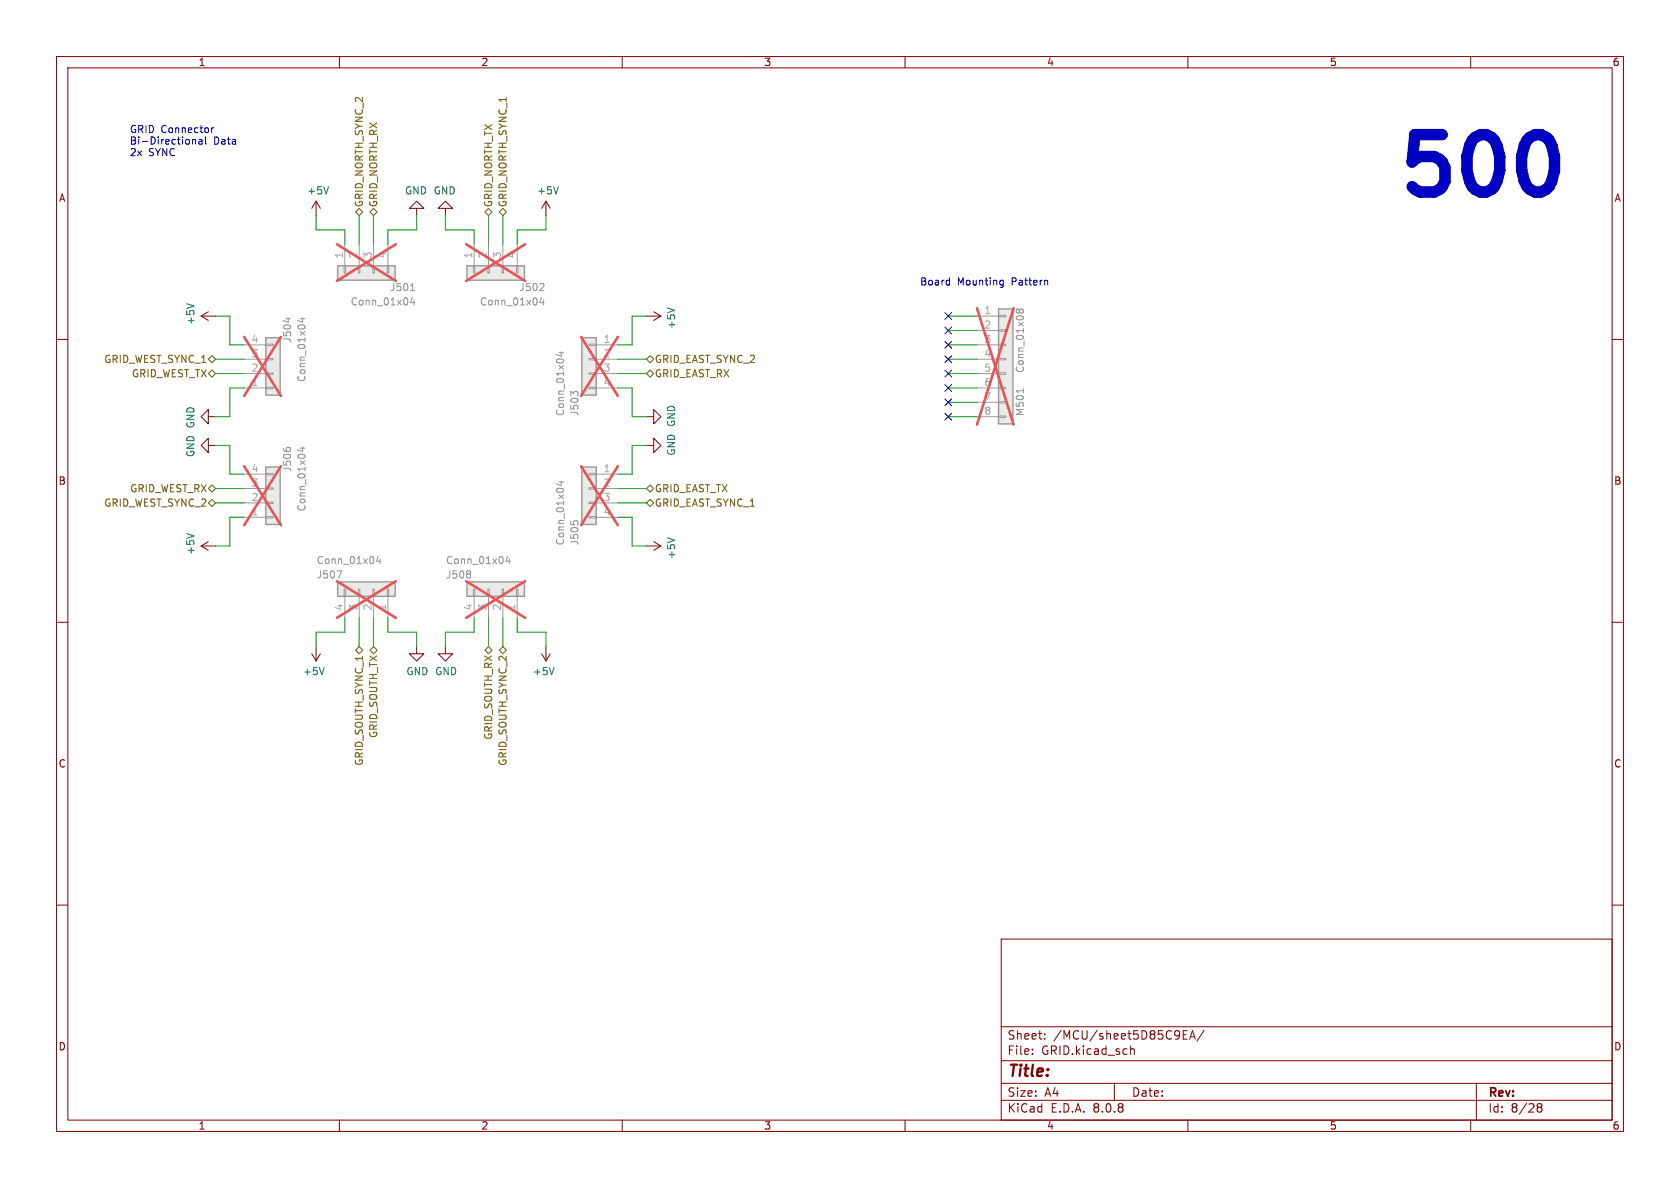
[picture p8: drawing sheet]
<svg xmlns="http://www.w3.org/2000/svg" width="297mm" height="210mm" viewBox="0 0 297 210" stroke-linecap="round" stroke-linejoin="round" font-family="sans-serif">
<g fill="none" stroke="#840000" stroke-width=".18">
<path d="M10 10h277v190h-277zM12 12h273v186h-273zM60 10v2M110 10v2M160 10v2M210 10v2M260 10v2M10 60h2M285 60h2M10 110h2M285 110h2M10 160h2"/>
<path d="M177 166h108v32h-108zM285 160h2M60 198v2M110 198v2M160 198v2M177 194.5h108M177 191.5h108M177 187.5h108M177 181.5h108M182.5 186.3v.1M182.5 185.5v.1M184.7 183.6v.1"/>
<path d="M184.7 182.8v.1M197 191.5v3M199.9 184.9v1.5M199.9 185.5l.2-.1 .4 .1v.9M209.2 182.9h.5M209.9 182.2h-.7v1.5h.7M210 198v2M210.3 183.7l.5-1.5 .5 1.5M210.5 183.3h.7M212.9 182.1l-1.3 2M260 198v2M261 191.5v6.5"/>
<path d="M271.7 195.5l.3 .2M271.7 195.4l.3-.3 .5 .1 .1 .3-.3 .2M272 195.7h.3M272 195.7l-.3 .3M272.3 195.7l.3 .3-.1 .5-.5 .1-.3-.3"/>
</g>
<path d="M176.5 54.6h2.6v20.3h-2.6z" fill="#ebeae8"/>
<g fill="none" stroke="#9c9b98" stroke-width=".18">
<path d="M172.7 55.9h3.8M172.7 58.4h3.8M176.5 58.3h1.3v.2h-1.3zM176.5 55.8h1.3v.2h-1.3zM172.7 61h3.8M172.7 63.5h3.8M172.7 66h3.8M172.7 68.6h3.8M172.7 71.1h3.8M172.7 73.7h3.8M176.5 73.5h1.3v.3h-1.3zM176.5 71h1.3v.2h-1.3z"/>
<path d="M176.5 68.5h1.3v.2h-1.3zM176.5 65.9h1.3v.3h-1.3zM176.5 63.4h1.3v.2h-1.3zM176.5 60.8h1.3v.3h-1.3z"/>
</g>
<path d="M176.5 54.6h2.6v20.3h-2.6z" fill="none" stroke="#9c9b98" stroke-width=".25"/>
<path d="M180.2 54.9l.2-.3 .4 .1 .1 .2v.3l-.2 .1h-.4l-.1-.2M180.2 54.9l-.2-.3-.4 .3v.2l.3 .2 .3-.2M180.2 54.9v.2M180.9 68.7v.7" fill="none" stroke="#939391" stroke-width=".18"/>
<path d="M172.7 54.5l6.5 20.6M179.2 54.5l-6.5 20.6" fill="none" stroke="#e75356" stroke-width=".46"/>
<path d="M55.9 35.6l-.8 1.2M55.9 35.6v2.5M55.9 35.6l.7 1.2M73.7 36.8h1.2l-1.2-1.2-1.3 1.2h1.3v1.3M78.7 36.8h1.3l-1.3-1.2-1.2 1.2h1.2v1.3M36.8 73.7v-1.3l-1.2 1.3 1.2 1.2v-1.2h1.3M73.7 114.3v1.3h1.2l-1.2 1.2-1.3-1.2h1.3M78.7 114.3v1.3h1.3l-1.3 1.2-1.2-1.2h1.2" fill="none" stroke="#840000" stroke-width=".18"/>
<path d="M58.1 33l-.4 1.3" fill="none" stroke="#006464" stroke-width=".18"/>
<path d="M82.5 102.9h10.2v2.5h-10.2z" fill="#ebeae8"/>
<path d="M83.7 104.1h.2v1.3h-.2zM83.8 105.4v3.8M86.2 104.1h.3v1.3h-.3zM86.4 105.4v3.8M88.8 104.1h.2v1.3h-.2zM88.9 105.4v3.8M91.3 104.1h.3v1.3h-.3zM91.4 105.4v3.8" fill="none" stroke="#9c9b98" stroke-width=".18"/>
<path d="M82.5 102.9h10.2v2.5h-10.2z" fill="none" stroke="#9c9b98" stroke-width=".25"/>
<path d="M89.7 98.3l-.3 .9h.8M90 98.8v.8M83.1 101l.1 .2-.1 .2M83.1 101.5l.1 .2-.1 .4" fill="none" stroke="#939391" stroke-width=".18"/>
<path d="M82.4 102.7l10.4 6.5M92.8 102.7l-10.4 6.5" fill="none" stroke="#e75356" stroke-width=".46"/>
<path d="M47 59.7h2.5v10.2h-2.5z" fill="#ebeae8"/>
<path d="M43.2 68.6h3.8M43.2 66h3.8M43.2 63.5h3.8M43.2 61h3.8M47 60.8h1.3v.3h-1.3zM47 63.4h1.3v.2h-1.3zM47 65.9h1.3v.3h-1.3zM47 68.5h1.3v.2h-1.3z" fill="none" stroke="#9c9b98" stroke-width=".18"/>
<path d="M47 59.7h2.5v10.2h-2.5z" fill="none" stroke="#9c9b98" stroke-width=".25"/>
<path d="M51 56.2v.8M53.1 56.4h.8M53.5 56.2v.8l-.9-.3" fill="none" stroke="#939391" stroke-width=".18"/>
<path d="M43.2 59.6l6.5 10.4M49.7 59.6l-6.5 10.4" fill="none" stroke="#e75356" stroke-width=".46"/>
<path d="M55.1 115.6l.8 1.2M55.9 114.3v2.5M56.6 115.6l-.7 1.2" fill="none" stroke="#840000" stroke-width=".18"/>
<path d="M57.3 118l-.4 1.3" fill="none" stroke="#006464" stroke-width=".18"/>
<path d="M59.7 102.9h10.1v2.5h-10.1z" fill="#ebeae8"/>
<path d="M60.8 104.1h.3v1.3h-.3zM61 105.4v3.8M63.4 104.1h.2v1.3h-.2zM63.5 105.4v3.8M65.9 104.1h.3v1.3h-.3zM66 105.4v3.8M68.5 104.1h.2v1.3h-.2zM68.6 105.4v3.8" fill="none" stroke="#9c9b98" stroke-width=".18"/>
<path d="M59.7 102.9h10.1v2.5h-10.1z" fill="none" stroke="#9c9b98" stroke-width=".25"/>
<path d="M66.9 98.3l-.3 .9h.8M67.2 98.8v.8M59.6 100.9h.8l-.5 1.3" fill="none" stroke="#939391" stroke-width=".18"/>
<path d="M59.6 102.7l10.4 6.5M70 102.7l-10.4 6.5" fill="none" stroke="#e75356" stroke-width=".46"/>
<path d="M47 82.6h2.5v10.1h-2.5z" fill="#ebeae8"/>
<path d="M43.2 91.4h3.8M43.2 88.9h3.8M43.2 86.4h3.8M43.2 83.8h3.8M47 83.7h1.3v.2h-1.3zM47 86.2h1.3v.3h-1.3zM47 88.8h1.3v.2h-1.3zM47 91.3h1.3v.3h-1.3z" fill="none" stroke="#9c9b98" stroke-width=".18"/>
<path d="M47 82.6h2.5v10.1h-2.5z" fill="none" stroke="#9c9b98" stroke-width=".25"/>
<path d="M50.7 79.2l.1-.1 .5 .1M53.1 79.2h.8M53.5 79v.8l-.9-.3" fill="none" stroke="#939391" stroke-width=".18"/>
<path d="M43.2 82.4l6.5 10.4M49.7 82.4l-6.5 10.4" fill="none" stroke="#e75356" stroke-width=".46"/>
<path d="M114.3 55.9h2.5M115.6 55.1l1.2 .8M116.8 55.9l-1.2 .7M114.3 96.5h2.5M115.6 95.8l1.2 .7M116.8 96.5l-1.2 .8" fill="none" stroke="#840000" stroke-width=".18"/>
<path d="M118 54.4l1.3 .5M118 95.1l1.3 .4" fill="none" stroke="#006464" stroke-width=".18"/>
<path d="M102.9 82.6h2.5v10.1h-2.5z" fill="#ebeae8"/>
<path d="M104.1 91.3h1.3v.3h-1.3zM104.1 88.8h1.3v.2h-1.3zM104.1 86.2h1.3v.3h-1.3zM104.1 83.7h1.3v.2h-1.3zM105.4 83.8h3.8M105.4 86.4h3.8M105.4 88.9h3.8M105.4 91.4h3.8" fill="none" stroke="#9c9b98" stroke-width=".18"/>
<path d="M102.9 82.6h2.5v10.1h-2.5z" fill="none" stroke="#9c9b98" stroke-width=".25"/>
<path d="M98.8 85.2h.8M99.2 85v.8l-.9-.3M100.9 92.1v.6M101.5 92.2l.1-.1 .5 .1" fill="none" stroke="#939391" stroke-width=".18"/>
<path d="M102.7 82.4l6.5 10.4M109.2 82.4l-6.5 10.4" fill="none" stroke="#e75356" stroke-width=".46"/>
<path d="M96.5 35.6l-.7 1.2M96.5 35.6v2.5M96.5 35.6l.8 1.2M114.3 78.7h1.3v-1.2l1.2 1.2-1.2 1.3v-1.3M114.3 73.7h1.3v-1.3l1.2 1.3-1.2 1.2v-1.2" fill="none" stroke="#840000" stroke-width=".18"/>
<path d="M98.7 33l-.4 1.3" fill="none" stroke="#006464" stroke-width=".18"/>
<path d="M102.9 59.7h2.5v10.2h-2.5z" fill="#ebeae8"/>
<path d="M104.1 68.5h1.3v.2h-1.3zM104.1 65.9h1.3v.3h-1.3zM104.1 63.4h1.3v.2h-1.3zM104.1 60.8h1.3v.3h-1.3zM105.4 61h3.8M105.4 63.5h3.8M105.4 66h3.8M105.4 68.6h3.8" fill="none" stroke="#9c9b98" stroke-width=".18"/>
<path d="M102.9 59.7h2.5v10.2h-2.5z" fill="none" stroke="#9c9b98" stroke-width=".25"/>
<path d="M98.8 62.4h.8M99.2 62.2v.8l-.9-.3M101.4 69.6l-.5-.4v.8M101.5 69.3l.1-.1 .5 .1" fill="none" stroke="#939391" stroke-width=".18"/>
<path d="M102.7 59.6l6.5 10.4M109.2 59.6l-6.5 10.4" fill="none" stroke="#e75356" stroke-width=".46"/>
<path d="M35.6 55.9l1.2 .7M35.6 55.9h2.5M36.8 55.1l-1.2 .8M95.8 115.6l.7 1.2M96.5 114.3v2.5M97.3 115.6l-.8 1.2" fill="none" stroke="#840000" stroke-width=".18"/>
<path d="M33 53.7l1.3 .4M98 118l-.5 1.3" fill="none" stroke="#006464" stroke-width=".18"/>
<path d="M82.5 47h10.2v2.5h-10.2z" fill="#ebeae8"/>
<path d="M83.7 47h.2v1.3h-.2zM83.8 43.2v3.8M86.2 47h.3v1.3h-.3zM86.4 43.2v3.8M88.8 47h.2v1.3h-.2zM88.9 43.2v3.8M91.3 47h.3v1.3h-.3zM91.4 43.2v3.8" fill="none" stroke="#9c9b98" stroke-width=".18"/>
<path d="M82.5 47h10.2v2.5h-10.2z" fill="none" stroke="#9c9b98" stroke-width=".25"/>
<path d="M95.7 52.6l-.3 .9h.8M96 50.2l.2 .2-.1 .3-.7 .7h.8M96 53.1v.8" fill="none" stroke="#939391" stroke-width=".18"/>
<path d="M82.4 43.2l10.4 6.5M92.8 43.2l-10.4 6.5" fill="none" stroke="#e75356" stroke-width=".46"/>
<path d="M36.8 78.7v-1.2l-1.2 1.2 1.2 1.3v-1.3h1.3M35.6 96.5l1.2 .8M35.6 96.5h2.5M36.8 95.8l-1.2 .7" fill="none" stroke="#840000" stroke-width=".18"/>
<path d="M33 94.3l1.3 .4" fill="none" stroke="#006464" stroke-width=".18"/>
<path d="M59.7 47h10.1v2.5h-10.1z" fill="#ebeae8"/>
<path d="M60.8 47h.3v1.3h-.3zM61 43.2v3.8M63.4 47h.2v1.3h-.2zM63.5 43.2v3.8M65.9 47h.3v1.3h-.3zM66 43.2v3.8M68.5 47h.2v1.3h-.2zM68.6 43.2v3.8" fill="none" stroke="#9c9b98" stroke-width=".18"/>
<path d="M59.7 47h10.1v2.5h-10.1z" fill="none" stroke="#9c9b98" stroke-width=".25"/>
<path d="M72.6 51.4h.7M72.9 52.6l-.3 .9h.8M73.2 53.1v.8" fill="none" stroke="#939391" stroke-width=".18"/>
<path d="M59.6 43.2l10.4 6.5M70 43.2l-10.4 6.5" fill="none" stroke="#e75356" stroke-width=".46"/>
<g fill="none" stroke="#725600" stroke-width=".18">
<path d="M63.5 36.8l.6 .7-.6 .6-.6-.6zM66 36.8l.7 .7-.7 .6-.6-.6zM86.4 36.8l.6 .7-.6 .6-.7-.6zM88.9 36.8l.6 .7-.6 .6-.6-.6zM36.8 66l.7-.6 .6 .6-.6 .7zM37.5 62.9l.6 .6-.6 .6-.7-.6zM114.3 66l.6-.6 .7 .6-.7 .7zM114.9 62.9l.7 .6-.7 .6-.6-.6zM36.8 86.4l.7-.7 .6 .7-.6 .6zM36.8 88.9l.7-.6 .6 .6-.6 .6zM114.3 88.9l.6-.6 .7 .6-.7 .6zM114.3 86.4l.6-.7 .7 .7-.7 .6z"/>
<path d="M62.9 114.9l.6-.6 .6 .6-.6 .7zM65.4 114.9l.6-.6 .7 .6-.7 .7zM85.7 114.9l.7-.6 .6 .6-.6 .7zM88.3 114.9l.6-.6 .6 .6-.6 .7z"/>
</g>
<g fill="none" stroke="#0000c2" stroke-width=".18">
<path d="M34 24.6v.9M34 24.8l.2-.2 .3 .1 .1 .8M35.2 24.7h.5v.8M35.7 24.9l-.4 .1-.2 .2 .2 .3 .4-.1M36.3 24.2v1.1l.2 .2M37.4 22.6v.8M37.8 22.6l-.4 .2M167.7 49.5l.2 .1M167.9 49.1v1.3M167.9 50.3l-.2 .1M177 49.5l.4 .1M177.4 49.5v1.1l-.2 .1-.3 .1"/>
<path d="M177.4 50.3l-.4 .1M185 49.5l.2 .2v.7"/>
</g>
<path d="M274.3 25.7l.5 2v2.4l-.5 1.9" fill="none" stroke="#0000c2" stroke-width="2"/>
<g fill="none" stroke="#009600" stroke-width=".18">
<path d="M55.9 38.1v2.5h5.1v2.6M63.5 38.1v5.1M66 38.1v5.1M73.7 38.1v2.5h-5.1v2.6M78.7 38.1v2.5h5.1v2.6M86.4 38.1v5.1M88.9 38.1v5.1M96.5 38.1v2.5h-5.1v2.6M38.1 55.9h2.5v5.1h2.6M114.3 55.9h-2.5v5.1h-2.6M167.6 55.9h5.1M167.6 58.4h5.1"/>
<path d="M38.1 78.7h2.5v5.1h2.6M38.1 63.5h5.1M38.1 66h5.1M43.2 68.6h-2.6v5.1h-2.5M109.2 68.6h2.6v5.1h2.5M109.2 63.5h5.1M109.2 66h5.1M114.3 78.7h-2.5v5.1h-2.6M167.6 61h5.1M167.6 68.6h5.1M167.6 63.5h5.1M167.6 66h5.1"/>
<path d="M167.6 73.7h5.1M167.6 71.1h5.1M38.1 88.9h5.1M38.1 86.4h5.1M43.2 91.4h-2.6v5.1h-2.5M109.2 88.9h5.1M109.2 91.4h2.6v5.1h2.5M109.2 86.4h5.1M61 109.2v2.6h-5.1v2.5M63.5 109.2v5.1M66 109.2v5.1M68.6 109.2v2.6h5.1v2.5"/>
<path d="M83.8 109.2v2.6h-5.1v2.5M86.4 109.2v5.1M88.9 109.2v5.1M91.4 109.2v2.6h5.1v2.5"/>
</g>
<g fill="none" stroke="#000084" stroke-width=".18">
<path d="M167 57.8l1.2 1.2M167 55.3l1.2 1.2M168.2 57.8l-1.2 1.2M168.2 55.3l-1.2 1.2M167 70.5l1.2 1.2M167 62.9l1.2 1.2M167 65.4l1.2 1.2M167 60.4l1.2 1.2M167 68l1.2 1.2M167 73.1l1.2 1.2M168.2 70.5l-1.2 1.2M168.2 62.9l-1.2 1.2"/>
<path d="M168.2 65.4l-1.2 1.2M168.2 60.4l-1.2 1.2M168.2 68l-1.2 1.2M168.2 73.1l-1.2 1.2"/>
</g>
<text font-size="14.2" fill="#0000c2" x="246.4" y="35.3">500</text>
<text font-size="2.8" fill="#840000" x="178" y="190.9">Title:</text>
<g font-size="2.1" fill="#840000">
<text x="178" y="184">Sheet:</text>
<text x="186.2" y="184">/MCU/sheet5D85C9EA/</text>
<text x="178" y="186.7">File:</text>
<text x="184.1" y="186.7">GRID.kicad_sch</text>
<text x="178" y="196.9">KiCad</text>
<text x="178" y="194.1">Size:</text>
<text x="184.7" y="194.1">A4</text>
<text x="185.7" y="196.9">E.D.A.</text>
<text x="193.3" y="196.9">8.0.8</text>
<text x="200" y="194.1">Date:</text>
<text x="263" y="194.3">Rev:</text>
<text x="263" y="196.9">Id:</text>
<text x="267.1" y="196.9">8/28</text>
</g>
<g font-size="1.8" fill="#840000">
<text x="35" y="11.9">1</text>
<text x="85" y="11.9">2</text>
<text x="135" y="11.9">3</text>
<text x="185" y="11.9">4</text>
<text x="235" y="11.9">5</text>
<text x="285" y="11.9">6</text>
<text x="10.3" y="35.9">A</text>
<text x="285.3" y="35.9">A</text>
<text x="10.3" y="85.9">B</text>
<text x="285.3" y="85.9">B</text>
<text x="10.3" y="135.9">C</text>
<text x="285.3" y="135.9">C</text>
<text x="10.3" y="185.9">D</text>
<text x="285.3" y="185.9">D</text>
<text x="35" y="199.9">1</text>
<text x="85" y="199.9">2</text>
<text x="135" y="199.9">3</text>
<text x="185" y="199.9">4</text>
<text x="235" y="199.9">5</text>
<text x="285" y="199.9">6</text>
</g>
<g font-size="1.8" fill="#0000c2">
<text x="22.9" y="23.6">GRID Connector</text>
<text x="22.9" y="25.6">Bi-Directional</text>
<text x="22.9" y="27.7">2x</text>
<text x="26.3" y="27.7">SYNC</text>
<text x="37.8" y="25.6">Data</text>
<text x="162.6" y="50.6">Board</text>
<text x="169.2" y="50.6">Mounting</text>
<text x="178.9" y="50.6">Pattern</text>
</g>
<g font-size="1.8" fill="#006464">
<text x="54.2" y="34.6">+5V</text>
<text x="71.5" y="34.6">GND GND</text>
<text x="94.9" y="34.6">+5V</text>
<text x="34.6" y="57.5" transform="rotate(-90 34.6 57.5)">+5V</text>
<text x="119.6" y="58.3" transform="rotate(-90 119.6 58.3)">+5V</text>
<text x="34.6" y="80.9" transform="rotate(-90 34.6 80.9)">GND GND</text>
<text x="119.6" y="80.6" transform="rotate(-90 119.6 80.6)">GND GND</text>
<text x="34.6" y="98.2" transform="rotate(-90 34.6 98.2)">+5V</text>
<text x="119.6" y="98.9" transform="rotate(-90 119.6 98.9)">+5V</text>
<text x="53.5" y="119.6">+5V</text>
<text x="71.8" y="119.6">GND GND</text>
<text x="94.1" y="119.6">+5V</text>
</g>
<g font-size="1.8" fill="#725600">
<text x="64.4" y="36.7" transform="rotate(-90 64.4 36.7)">GRID_NORTH_SYNC_2</text>
<text x="66.9" y="36.7" transform="rotate(-90 66.9 36.7)">GRID_NORTH_RX</text>
<text x="87.2" y="36.7" transform="rotate(-90 87.2 36.7)">GRID_NORTH_TX</text>
<text x="89.8" y="36.7" transform="rotate(-90 89.8 36.7)">GRID_NORTH_SYNC_1</text>
<text x="18.3" y="64.4">GRID_WEST_SYNC_1</text>
<text x="115.7" y="64.4">GRID_EAST_SYNC_2</text>
<text x="23.2" y="66.9">GRID_WEST_TX</text>
<text x="115.7" y="66.9">GRID_EAST_RX</text>
<text x="18.3" y="89.8">GRID_WEST_SYNC_2</text>
<text x="22.9" y="87.2">GRID_WEST_RX</text>
<text x="115.7" y="89.8">GRID_EAST_SYNC_1</text>
<text x="115.7" y="87.2">GRID_EAST_TX</text>
<text x="66.9" y="130.6" transform="rotate(-90 66.9 130.6)">GRID_SOUTH_TX</text>
<text x="87.2" y="130.9" transform="rotate(-90 87.2 130.9)">GRID_SOUTH_RX</text>
<text x="64.4" y="135.5" transform="rotate(-90 64.4 135.5)">GRID_SOUTH_SYNC_1</text>
<text x="89.8" y="135.5" transform="rotate(-90 89.8 135.5)">GRID_SOUTH_SYNC_2</text>
</g>
<g font-size="1.8" fill="#a5a4a2">
<text x="60.7" y="45.8" transform="rotate(-90 60.7 45.8)">1</text>
<text x="63.2" y="45.8" transform="rotate(-90 63.2 45.8)">2</text>
<text x="65.8" y="45.8" transform="rotate(-90 65.8 45.8)">3</text>
<text x="68.3" y="45.8" transform="rotate(-90 68.3 45.8)">4</text>
<text x="83.6" y="45.8" transform="rotate(-90 83.6 45.8)">1</text>
<text x="86.1" y="45.8" transform="rotate(-90 86.1 45.8)">2</text>
<text x="88.6" y="45.8" transform="rotate(-90 88.6 45.8)">3</text>
<text x="91.2" y="45.8" transform="rotate(-90 91.2 45.8)">4</text>
<text x="173.9" y="55.6">1</text>
<text x="173.9" y="58.2">2</text>
<text x="44.4" y="65.8">2</text>
<text x="44.4" y="63.2">3</text>
<text x="44.4" y="60.7">4</text>
<text x="106.6" y="60.7">1</text>
<text x="106.6" y="63.2">2</text>
<text x="106.6" y="65.8">3</text>
<text x="173.9" y="60.7">3</text>
<text x="173.9" y="63.2">4</text>
<text x="173.9" y="65.8">5</text>
<text x="44.4" y="68.3">1</text>
<text x="106.6" y="68.3">4</text>
<text x="173.9" y="68.3">6</text>
<text x="173.9" y="70.9">7</text>
<text x="173.9" y="73.4">8</text>
<text x="44.4" y="83.6">4</text>
<text x="106.6" y="83.6">1</text>
<text x="44.4" y="88.6">2</text>
<text x="44.4" y="86.1">3</text>
<text x="106.6" y="86.1">2</text>
<text x="106.6" y="88.6">3</text>
<text x="44.4" y="91.2">1</text>
<text x="106.6" y="91.2">4</text>
<text x="60.7" y="108" transform="rotate(-90 60.7 108)">4</text>
<text x="63.2" y="108" transform="rotate(-90 63.2 108)">3</text>
<text x="65.8" y="108" transform="rotate(-90 65.8 108)">2</text>
<text x="68.3" y="108" transform="rotate(-90 68.3 108)">1</text>
<text x="83.6" y="108" transform="rotate(-90 83.6 108)">4</text>
<text x="86.1" y="108" transform="rotate(-90 86.1 108)">3</text>
<text x="88.6" y="108" transform="rotate(-90 88.6 108)">2</text>
<text x="91.2" y="108" transform="rotate(-90 91.2 108)">1</text>
</g>
<g font-size="1.8" fill="#939391">
<text x="68.9" y="51.7">J501</text>
<text x="91.7" y="51.7">J502</text>
<text x="61.9" y="54.2">Conn_01x04</text>
<text x="84.8" y="54.2">Conn_01x04</text>
<text x="51.7" y="60.7" transform="rotate(-90 51.7 60.7)">J504</text>
<text x="54.2" y="67.6" transform="rotate(-90 54.2 67.6)">Conn_01x04</text>
<text x="181.2" y="66" transform="rotate(-90 181.2 66)">Conn_01x08</text>
<text x="99.9" y="73.7" transform="rotate(-90 99.9 73.7)">Conn_01x04</text>
<text x="102.5" y="73.7" transform="rotate(-90 102.5 73.7)">J503</text>
<text x="181.2" y="73.7" transform="rotate(-90 181.2 73.7)">M501</text>
<text x="51.7" y="83.5" transform="rotate(-90 51.7 83.5)">J506</text>
<text x="54.2" y="90.5" transform="rotate(-90 54.2 90.5)">Conn_01x04</text>
<text x="55.9" y="99.9">Conn_01x04</text>
<text x="78.7" y="99.9">Conn_01x04</text>
<text x="99.9" y="96.5" transform="rotate(-90 99.9 96.5)">Conn_01x04</text>
<text x="102.5" y="96.5" transform="rotate(-90 102.5 96.5)">J505</text>
<text x="55.9" y="102.5">J507</text>
<text x="78.7" y="102.5">J508</text>
</g>
</svg>
